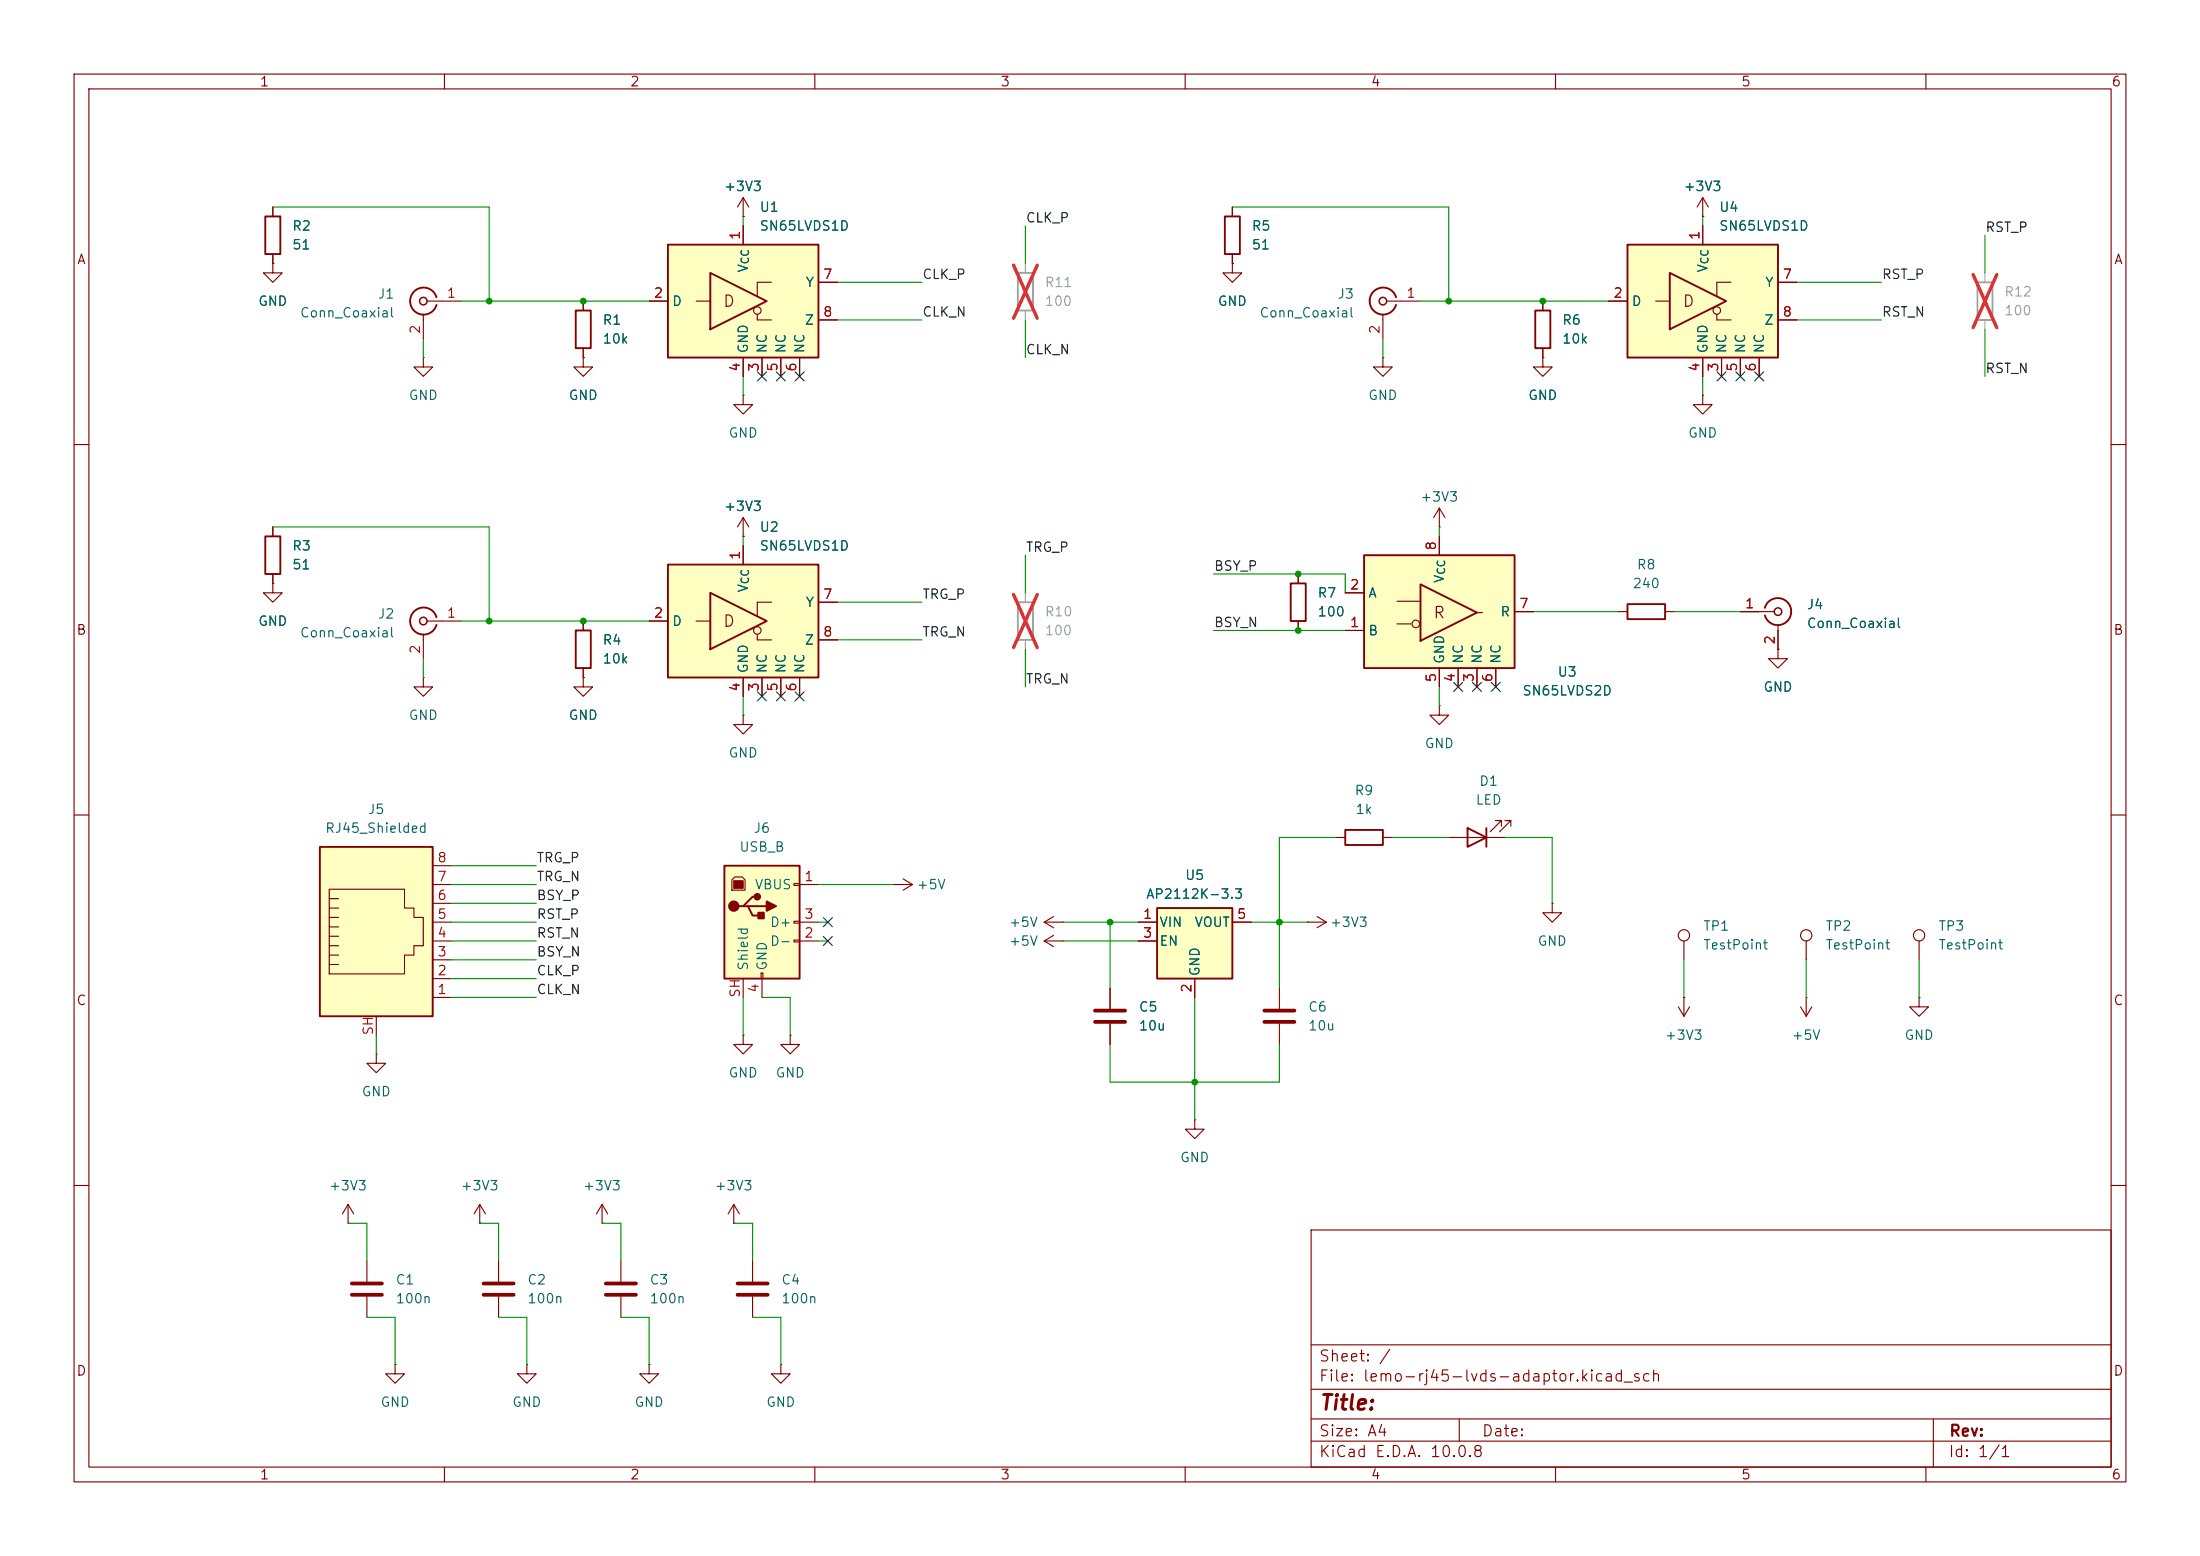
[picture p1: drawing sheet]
<svg xmlns="http://www.w3.org/2000/svg" width="297mm" height="210mm" viewBox="0 0 297 210" stroke-linecap="round" stroke-linejoin="round" font-family="sans-serif">
<g fill="none" stroke="#840000" stroke-width=".15">
<path d="M10 10h277v190h-277zM12 12h273v186h-273zM60 10v2M110 10v2M160 10v2M210 10v2M260 10v2M166.4 27.9v1.3M166.4 34.3v1.3M229.9 29.2h.1M229.9 26.7l-.8 1.2M229.9 26.7l.7 1.2"/>
<path d="M229.9 26.7v2.5M78.7 48.3v1.2h1.3l-1.3 1.3-1.2-1.3h1.2M78.7 48.3h.1M78.7 40.6v1.3M78.7 47v1.3M100.3 53.3v1.3h1.3l-1.3 1.3-1.2-1.3h1.2M100.3 53.3h.1M10 60h2M36.8 78.7v1.3h1.3l-1.3 1.3-1.2-1.3h1.2M36.8 78.7h.1M36.8 71.1v1.3M36.8 77.5v1.2"/>
<path d="M100.3 72.4h.1M100.3 69.9l-.7 1.2M100.3 69.9l.8 1.2M100.3 69.9v2.5M285 60h2M57.1 91.4v1.3h1.3l-1.3 1.3-1.2-1.3h1.2M57.1 91.4h.1M100.3 96.5v1.3h1.3l-1.3 1.3-1.2-1.3h1.2M100.3 96.5h.1M10 110h2M285 110h2M100.3 139.7v1.3h1.3l-1.3 1.2-1.2-1.2h1.2"/>
<path d="M100.3 139.7h.1M106.7 139.7v1.3h1.2l-1.2 1.2-1.3-1.2h1.3M106.7 139.7h.1M10 160h2M64.8 165.1h.1M64.8 162.6l-.8 1.2M64.8 162.6l.7 1.2M64.8 162.6v2.5M81.3 165.1h.1M81.3 162.6l-.8 1.2M81.3 162.6l.7 1.2M81.3 162.6v2.5"/>
<path d="M177 166h108v32h-108zM285 160h2M60 198v2M110 198v2M160 198v2M177 194.5h108M177 191.5h108M177 187.5h108M177 181.5h108M197 191.5v3M210 198v2M260 198v2"/>
<path d="M261 191.5v6.5"/>
</g>
<path d="M165.4 29.2h2v5.1h-2zM77.7 41.9h2.1v5.1h-2.1zM35.8 72.4h2v5.1h-2z" fill="none" stroke="#840000" stroke-width=".25"/>
<path d="M219.7 33h20.3v15.3h-20.3z" fill="#ffffc2"/>
<path d="M219.7 33h20.3v15.3h-20.3zM225.4 36.8l7.6 3.8-7.6 3.9z" fill="none" stroke="#840000" stroke-width=".25"/>
<g fill="none" stroke="#840000" stroke-width=".15">
<path d="M229.9 30.5v2.5M233.7 38.1h-1.9v1.9M240 38.1h2.6M217.2 40.6h2.5M223.5 40.6h1.9M229.9 48.3v2.5M231.8 42.4v.8h1.9M232.4 48.3v2.5M234.9 48.3v2.5M237.5 48.3v2.5M240 43.2h2.6"/>
<circle cx="231.8" cy="41.9" r=".51"/>
</g>
<path d="M97.8 116.8h10.1v15.3h-10.1z" fill="#ffffc2"/>
<path d="M35.8 29.2h2v5.1h-2zM58.9 40.1a1.81 1.81 0 0 0-2.8-.9 1.81 1.81 0 0 0 0 2.9 1.81 1.81 0 0 0 2.8-1M58.9 83.3a1.81 1.81 0 0 0-2.8-1 1.81 1.81 0 0 0 0 3 1.81 1.81 0 0 0 2.8-1M97.8 116.8h10.1v15.3h-10.1zM100.3 122.3h.7l.6 1.3h1.3M101 122.3h2.5M102.2 121h-.6l-1.3 1.3h-.6" fill="none" stroke="#840000" stroke-width=".25"/>
<g fill="none" stroke="#840000" stroke-width=".15">
<path d="M36.8 35.6v1.2h1.3l-1.3 1.3-1.2-1.3h1.2M36.8 35.6h.1M36.8 27.9v1.3M36.8 34.3v1.3M57.1 48.3v1.2h1.3l-1.3 1.3-1.2-1.3h1.2M57.1 48.3h.1M57.1 42.4v3.3M57.7 40.6h4.5M194.3 71.1h.1M194.3 68.6l-.8 1.3M194.3 68.6l.8 1.3M194.3 68.6v2.5"/>
<path d="M57.1 85.6v3.3M57.7 83.8h4.5M98.8 118.7l.4-.3h1l.4 .3v1.4h-1.8zM107.2 119.3h.7v.2h-.7zM107.9 119.4h2.6M120.6 119.4h.1M120.6 119.4h2.6M121.9 118.6l1.3 .8M123.2 119.4l-1.3 .7M100.3 132.1v2.5M102.7 131.3h.3v.8h-.3zM102.9 132.1v2.5"/>
<path d="M107.2 124.3h.7v.3h-.7zM107.2 126.9h.7v.2h-.7zM107.9 127h2.6M107.9 124.5h2.6M50.8 142.2v1.3h1.3l-1.3 1.3-1.3-1.3h1.3M50.8 142.2h.1"/>
</g>
<path d="M99.1 118.9h1.2v1h-1.2z" fill="#840000" stroke="#840000" stroke-width=".15"/>
<g fill="#840000" stroke="#840000" stroke-width=".25">
<path d="M102.4 123.2h.7v.8h-.7z"/>
<path d="M103.5 121.7l1.3 .6-1.3 .6z"/>
<circle cx="99.1" cy="122.3" r=".63"/>
<circle cx="102.2" cy="121" r=".38"/>
</g>
<g fill="none" stroke="#840000" stroke-width=".2">
<circle cx="57.2" cy="40.6" r=".51"/>
<circle cx="57.2" cy="83.8" r=".51"/>
</g>
<path d="M137.4 36.8h2v5.1h-2zM137.4 81.3h2v5.1h-2z" fill="none" stroke="#a1a1a1" stroke-width=".25"/>
<path d="M138.4 35.6v1.2M138.4 41.9v1.3M138.4 80v1.3M138.4 86.4v1.2" fill="none" stroke="#a1a1a1" stroke-width=".15"/>
<path d="M136.8 35.8l3.2 7.2M140 35.8l-3.2 7.2M136.8 80.2l3.2 7.2M140 80.2l-3.2 7.2" fill="none" stroke="#e12e31" stroke-width=".46"/>
<path d="M90.2 33h20.3v15.3h-20.3z" fill="#ffffc2"/>
<path d="M90.2 33h20.3v15.3h-20.3zM95.9 36.8l7.6 3.8-7.6 3.9zM174.2 78.7h2.1v5.1h-2.1zM77.7 85.1h2.1v5.1h-2.1z" fill="none" stroke="#840000" stroke-width=".25"/>
<g fill="none" stroke="#840000" stroke-width=".15">
<path d="M100.3 29.2h.1M100.3 26.7v2.5M100.3 30.5v2.5M100.3 26.7l-.7 1.2M100.3 26.7l.8 1.2M104.1 38.1h-1.9v1.9M110.5 38.1h2.5M87.6 40.6h2.6M94 40.6h1.9M100.3 48.3v2.5M102.2 42.4v.8h1.9M102.9 48.3v2.5"/>
<path d="M105.4 48.3v2.5M107.9 48.3v2.5M110.5 43.2h2.5M208.3 48.3v1.2h1.2l-1.2 1.3-1.3-1.3h1.3M208.3 48.3h.1M175.3 77.5v1.2M78.7 91.4v1.3h1.3l-1.3 1.3-1.2-1.3h1.2M78.7 91.4h.1M78.7 83.8v1.3M78.7 90.2v1.2M175.3 83.8v1.3M240 87.6v1.3h1.3l-1.3 1.3-1.2-1.3h1.2"/>
<path d="M240 87.6h.1M209.5 121.9v1.3h1.3l-1.3 1.3-1.2-1.3h1.2M209.5 121.9h.1M226.6 135.9l.7 1.3M227.3 134.6h.1M227.3 127v2.5M227.3 134.6v2.6M228.1 135.9l-.8 1.3M259.1 134.6v1.3h1.2l-1.2 1.3-1.3-1.3h1.3M259.1 134.6h.1M259.1 127v2.5M47 165.1h.1"/>
<path d="M47 162.6l-.8 1.2M47 162.6l.8 1.2M47 162.6v2.5"/>
<circle cx="102.2" cy="41.9" r=".51"/>
<circle cx="227.3" cy="126.2" r=".76"/>
<circle cx="259.1" cy="126.2" r=".76"/>
</g>
<path d="M267 38.1h2v5.1h-2z" fill="none" stroke="#a1a1a1" stroke-width=".25"/>
<path d="M268 36.8v1.3M268 43.2v1.3" fill="none" stroke="#a1a1a1" stroke-width=".15"/>
<path d="M266.4 37.1l3.2 7.1M269.6 37.1l-3.2 7.1" fill="none" stroke="#e12e31" stroke-width=".46"/>
<path d="M184.1 74.9h20.4v15.3h-20.4z" fill="#ffffc2"/>
<path d="M188.5 40.1a1.81 1.81 0 0 0-2.8-1 1.81 1.81 0 0 0 0 3 1.81 1.81 0 0 0 2.8-1M207.3 41.9h2v5.1h-2zM184.1 74.9h20.4v15.3h-20.4zM191.8 78.9l7.6 3.8-7.6 3.8zM219.7 81.5h5.1v2.1h-5.1zM238.3 82a1.81 1.81 0 0 1 2.7-1 1.81 1.81 0 0 1 .1 3 1.81 1.81 0 0 1-2.8-.9" fill="none" stroke="#840000" stroke-width=".25"/>
<g fill="none" stroke="#840000" stroke-width=".15">
<path d="M166.4 35.6v1.2h1.2l-1.2 1.3-1.3-1.3h1.3M166.4 35.6h.1M186.7 48.3v1.2h1.3l-1.3 1.3-1.3-1.3h1.3M186.7 48.3h.1M186.7 42.4v3.3M187.2 40.6h4.6M208.3 40.6v1.3M208.3 47v1.3M229.9 53.3v1.3h1.2l-1.2 1.3-1.3-1.3h1.3M229.9 53.3h.1M194.3 72.4v2.5M181.6 85.1h2.5"/>
<path d="M181.6 80h2.5M188.6 81.2h3M188.6 84.2h1.9M194.3 90.2v2.5M196.8 90.2v2.5M199.4 82.7h.8M199.4 90.2v2.5M201.9 90.2v2.5M204.5 82.6h2.5M218.4 82.6h1.3M224.8 82.6h1.3M234.9 82.6h4.6"/>
<path d="M240 84.3v3.3M243.1 135.9l.7 1.3M243.8 134.6h.1M243.8 127v2.5M243.8 134.6v2.6M244.6 135.9l-.8 1.3M83.8 170.2v2.8M83.8 175v2.8M99.1 165.1h.1M99.1 162.6l-.8 1.2M99.1 162.6l.7 1.2M99.1 162.6v2.5"/>
<path d="M101.6 170.2v2.8M101.6 175v2.8M71.1 184.2v1.2h1.3l-1.3 1.3-1.3-1.3h1.3M71.1 184.2h.1M105.4 184.2v1.2h1.3l-1.3 1.3-1.3-1.3h1.3M105.4 184.2h.1"/>
<circle cx="191.1" cy="84.2" r=".51"/>
<circle cx="243.8" cy="126.2" r=".76"/>
</g>
<path d="M81.8 173.2h4.1M81.8 174.8h4.1M99.6 173.2h4M99.6 174.8h4" fill="none" stroke="#840000" stroke-width=".51"/>
<g fill="none" stroke="#840000" stroke-width=".2">
<circle cx="186.7" cy="40.6" r=".51"/>
<circle cx="240" cy="82.6" r=".51"/>
</g>
<path d="M43.2 114.3h15.2v22.9h-15.2z" fill="#ffffc2"/>
<g fill="none" stroke="#840000" stroke-width=".15">
<path d="M58.4 119.4h2.6M58.4 116.8h2.6M180.3 113h1.3M186.7 113h1.3M195.6 113h7.6M202.7 111.5v-.8h-.8h.8l-1.5 1.6M204 111.5v-.8h-.8h.8l-1.6 1.6M44.4 125.1h1.3M44.4 126.4h1.3M44.4 127.6h1.3M44.4 128.9h1.3M44.4 130.2h1.3"/>
<path d="M44.4 120h10.2v2.6h1.3v1.2h1.2v3.8h-1.2v1.3h-1.3v2.5h-10.2zM44.4 123.8h1.3M44.4 121.3h1.3M44.4 122.6h1.3M50.8 137.2v2.5M58.4 134.6h2.6M58.4 132.1h2.6M58.4 129.5h2.6M58.4 127h2.6M58.4 124.5h2.6M58.4 121.9h2.6M172.7 133.4v2.7"/>
<path d="M172.7 138.2v2.8M176.5 124.5h.1M176.5 124.5h2.6M177.8 123.7l1.3 .8M179.1 124.5l-1.3 .7M49.5 170.2v2.8M49.5 175v2.8M67.3 170.2v2.8M67.3 175v2.8M53.3 184.2v1.2h1.3l-1.3 1.3-1.2-1.3h1.2M53.3 184.2h.1M87.6 184.2v1.2h1.3l-1.3 1.3-1.2-1.3h1.2"/>
<path d="M87.6 184.2h.1"/>
</g>
<path d="M43.2 114.3h15.2v22.9h-15.2zM181.6 112h5.1v2h-5.1zM198.1 111.8l2.6 1.2-2.6 1.3zM200.7 111.8v2.5" fill="none" stroke="#840000" stroke-width=".25"/>
<path d="M170.7 136.4h4.1M170.7 137.9h4.1M47.5 173.2h4.1M47.5 174.8h4.1M65.3 173.2h4M65.3 174.8h4" fill="none" stroke="#840000" stroke-width=".51"/>
<path d="M156.2 122.6h10.2v9.5h-10.2z" fill="#ffffc2"/>
<path d="M156.2 122.6h10.2v9.5h-10.2z" fill="none" stroke="#840000" stroke-width=".25"/>
<g fill="none" stroke="#840000" stroke-width=".15">
<path d="M194.3 95.3v1.2h1.3l-1.3 1.3-1.3-1.3h1.3M194.3 95.3h.1M141 124.5h2.5M141 127h2.5M141 127l1.2 .8M141 124.5l1.2 .7M142.2 126.2l-1.2 .8M142.2 123.7l-1.2 .8M143.5 127h.1M143.5 124.5h.1M149.9 133.4v2.7M149.9 138.2v2.8"/>
<path d="M153.7 124.5h2.5M153.7 127h2.5M161.3 132.1v2.5M166.4 124.5h2.5M161.3 151.1v1.3h1.3l-1.3 1.3-1.3-1.3h1.3M161.3 151.1h.1"/>
</g>
<path d="M147.8 136.4h4.1M147.8 137.9h4.1" fill="none" stroke="#840000" stroke-width=".51"/>
<path d="M90.2 76.2h20.3v15.2h-20.3z" fill="#ffffc2"/>
<path d="M90.2 76.2h20.3v15.2h-20.3zM95.9 80l7.6 3.8-7.6 3.8z" fill="none" stroke="#840000" stroke-width=".25"/>
<g fill="none" stroke="#840000" stroke-width=".15">
<path d="M36.8 35.6h.1M36.8 27.9v1.3M36.8 34.3v1.3M100.3 29.2h.1M100.3 30.5v2.5M110.5 38.1h2.5M166.4 35.6h.1M166.4 27.9v1.3M166.4 34.3v1.3M229.9 29.2h.1M229.9 30.5v2.5M240 38.1h2.6"/>
<path d="M78.7 48.3h.1M78.7 40.6v1.3M78.7 47v1.3M87.6 40.6h2.6M100.3 48.3v2.5M102.9 48.3v2.5M105.4 48.3v2.5M107.9 48.3v2.5M110.5 43.2h2.5M208.3 48.3h.1M208.3 40.6v1.3M208.3 47v1.3"/>
<path d="M217.2 40.6h2.5M229.9 48.3v2.5M232.4 48.3v2.5M234.9 48.3v2.5M237.5 48.3v2.5M240 43.2h2.6M36.8 78.7h.1M36.8 71.1v1.3M36.8 77.5v1.2M100.3 72.4h.1M100.3 73.7v2.5M175.3 77.5v1.2"/>
<path d="M194.3 72.4v2.5M78.7 91.4h.1M78.7 83.8v1.3M78.7 90.2v1.2M87.6 83.8h2.6M94 83.8h1.9M100.3 91.4v2.6M102.2 85.6v.8h1.9M102.9 91.4v2.6M104.1 81.3h-1.9v1.9M105.4 91.4v2.6M107.9 91.4v2.6"/>
<path d="M110.5 86.4h2.5M110.5 81.3h2.5M175.3 83.8v1.3M181.6 85.1h2.5M181.6 80h2.5M194.3 90.2v2.5M196.8 90.2v2.5M199.4 90.2v2.5M201.9 90.2v2.5M204.5 82.6h2.5M234.9 82.6h2.6M240 87.6h.1"/>
<path d="M240 85.1v2.5M149.9 133.4v2.7M149.9 138.2v2.8M153.7 124.5h2.5M153.7 127h2.5M161.3 132.1v2.5M166.4 124.5h2.5"/>
<circle cx="102.2" cy="85.1" r=".51"/>
</g>
<g fill="none" stroke="#009600" stroke-width=".15">
<path d="M36.8 27.9h29.2v12.7M100.3 29.2v1.3M113 38.1h11.5M138.4 30.5v5.1M166.4 27.9h29.2v12.7M229.9 29.2v1.3M242.6 38.1h11.4M268 31.8v5M57.1 45.7v2.6M62.2 40.6h25.4M100.3 50.8v2.5M113 43.2h11.5"/>
<path d="M138.4 43.2v5.1M186.7 45.7v2.6M191.8 40.6h25.4M229.9 50.8v2.5M242.6 43.2h11.4M268 44.5v6.3M36.8 71.1h29.2v12.7M100.3 72.4v1.3M138.4 74.9v5.1M163.8 77.5h17.8v2.5M194.3 71.1v1.3M57.1 88.9v2.5"/>
<path d="M62.2 83.8h25.4M100.3 94v2.5M113 81.3h11.5M113 86.4h11.5M138.4 87.6v5.1M163.8 85.1h17.8M194.3 92.7v2.6M207 82.6h11.4M226.1 82.6h8.8M61 119.4h11.4M61 116.8h11.4M110.5 119.4h10.1"/>
<path d="M180.3 113h-7.6v20.4M188 113h7.6M203.2 113h6.3v8.9M50.8 139.7v2.5M61 129.5h11.4M61 121.9h11.4M61 132.1h11.4M61 124.5h11.4M61 127h11.4M61 134.6h11.4M100.3 134.6v5.1M102.9 134.6h3.8v5.1"/>
<path d="M110.5 124.5h1.3M110.5 127h1.3M143.5 124.5h10.2M143.5 127h10.2M149.9 124.5v8.9M161.3 134.6v16.5M168.9 124.5h7.6M227.3 129.5v5.1M243.8 129.5v5.1M259.1 129.5v5.1M149.9 141v5.1h22.8v-5.1M47 165.1h2.5v5.1"/>
<path d="M49.5 177.8h3.8v6.4M64.8 165.1h2.5v5.1M67.3 177.8h3.8v6.4M81.3 165.1h2.5v5.1M83.8 177.8h3.8v6.4M99.1 165.1h2.5v5.1M101.6 177.8h3.8v6.4"/>
</g>
<g fill="none" stroke="#000084" stroke-width=".15">
<path d="M102.3 50.2l1.2 1.2M103.5 50.2l-1.2 1.2M104.8 50.2l1.2 1.2M106 50.2l-1.2 1.2M107.3 50.2l1.3 1.2M108.6 50.2l-1.3 1.2M231.8 50.2l1.2 1.2M233 50.2l-1.2 1.2M234.3 50.2l1.3 1.2M235.6 50.2l-1.3 1.2M236.9 50.2l1.2 1.2M238.1 50.2l-1.2 1.2"/>
<path d="M102.3 93.4l1.2 1.2M103.5 93.4l-1.2 1.2M104.8 93.4l1.2 1.2M106 93.4l-1.2 1.2M107.3 93.4l1.3 1.2M108.6 93.4l-1.3 1.2M196.2 92.1l1.3 1.2M197.5 92.1l-1.3 1.2M198.8 92.1l1.2 1.2M200 92.1l-1.2 1.2M201.3 92.1l1.2 1.2M202.5 92.1l-1.2 1.2"/>
<path d="M111.2 126.4l1.2 1.2M111.2 123.9l1.2 1.2M112.4 126.4l-1.2 1.2M112.4 123.9l-1.2 1.2"/>
</g>
<g fill="#009600">
<circle cx="78.7" cy="40.6" r=".46"/>
<circle cx="78.7" cy="83.8" r=".46"/>
<circle cx="66" cy="40.6" r=".46"/>
<circle cx="66" cy="83.8" r=".46"/>
<circle cx="195.6" cy="40.6" r=".46"/>
<circle cx="208.3" cy="40.6" r=".46"/>
<circle cx="172.7" cy="124.5" r=".46"/>
<circle cx="149.9" cy="124.5" r=".46"/>
<circle cx="161.3" cy="146.1" r=".46"/>
<circle cx="175.3" cy="85.1" r=".46"/>
<circle cx="175.3" cy="77.5" r=".46"/>
</g>
<text font-size="2" fill="#840000" x="178" y="190.8">Title:</text>
<g font-size="1.5" fill="#840000">
<text x="97.5" y="41.8">D</text>
<text x="227.1" y="41.8">D</text>
<text x="193.4" y="83.8">R</text>
<text x="97.5" y="85">D</text>
<text x="178" y="184.1">Sheet: /</text>
<text x="178" y="186.8">File: lemo-rj45-lvds-adaptor.kicad_sch</text>
<text x="178" y="197">KiCad E.D.A. 10.0.8</text>
<text x="178" y="194.2">Size: A4</text>
<text x="200" y="194.2">Date:</text>
<text x="263" y="197">Id: 1/1</text>
<text x="263" y="194.2">Rev:</text>
</g>
<g font-size="1.3" fill="#840000">
<text x="35" y="12">1</text>
<text x="85" y="12">2</text>
<text x="135" y="12">3</text>
<text x="185" y="12">4</text>
<text x="235" y="12">5</text>
<text x="285" y="12">6</text>
<text x="10.3" y="36">A</text>
<text x="285.3" y="36">A</text>
<text x="10.2" y="86">B</text>
<text x="285.2" y="86">B</text>
<text x="10.2" y="136">C</text>
<text x="285.2" y="136">C</text>
<text x="10.2" y="186">D</text>
<text x="285.2" y="186">D</text>
<text x="35" y="200">1</text>
<text x="85" y="200">2</text>
<text x="135" y="200">3</text>
<text x="185" y="200">4</text>
<text x="235" y="200">5</text>
<text x="285" y="200">6</text>
</g>
<g font-size="1.3" fill="#006464">
<text x="97.7" y="26.1">+3V3</text>
<text x="102.5" y="28.9">U1</text>
<text x="227.2" y="26.1">+3V3</text>
<text x="232" y="28.9">U4</text>
<text x="39.4" y="31.4">R2</text>
<text x="39.4" y="34">51</text>
<text x="102.5" y="31.4">SN65LVDS1D</text>
<text x="168.9" y="31.4">R5</text>
<text x="168.9" y="34">51</text>
<text x="232" y="31.4">SN65LVDS1D</text>
<text x="34.8" y="41.6">GND</text>
<text x="50.9" y="40.6">J1</text>
<text x="90.7" y="41.6">D</text>
<text x="101.3" y="36.9" transform="rotate(-90 101.3 36.9)">V</text>
<text x="108.7" y="39.1">Y</text>
<text x="164.3" y="41.6">GND</text>
<text x="180.5" y="40.6">J3</text>
<text x="220.2" y="41.6">D</text>
<text x="230.8" y="36.9" transform="rotate(-90 230.8 36.9)">V</text>
<text x="238.2" y="39.1">Y</text>
<text x="40.4" y="43.2">Conn_Coaxial</text>
<text x="81.3" y="44.1">R1</text>
<text x="81.3" y="46.7">10k</text>
<text x="101.3" y="47.8" transform="rotate(-90 101.3 47.8)">GND</text>
<text x="103.8" y="47.8" transform="rotate(-90 103.8 47.8)">NC</text>
<text x="106.4" y="47.8" transform="rotate(-90 106.4 47.8)">NC</text>
<text x="108.5" y="44.1">Z</text>
<text x="108.9" y="47.8" transform="rotate(-90 108.9 47.8)">NC</text>
<text x="169.9" y="43.2">Conn_Coaxial</text>
<text x="210.8" y="44.1">R6</text>
<text x="210.8" y="46.7">10k</text>
<text x="230.8" y="47.8" transform="rotate(-90 230.8 47.8)">GND</text>
<text x="233.4" y="47.8" transform="rotate(-90 233.4 47.8)">NC</text>
<text x="235.9" y="47.8" transform="rotate(-90 235.9 47.8)">NC</text>
<text x="238.1" y="44.1">Z</text>
<text x="238.5" y="47.8" transform="rotate(-90 238.5 47.8)">NC</text>
<text x="55.1" y="54.3">GND</text>
<text x="76.7" y="54.3">GND</text>
<text x="98.3" y="59.4">GND</text>
<text x="184.6" y="54.3">GND</text>
<text x="206.2" y="54.3">GND</text>
<text x="227.8" y="59.4">GND</text>
<text x="97.7" y="69.3">+3V3</text>
<text x="191.6" y="68">+3V3</text>
<text x="39.4" y="74.6">R3</text>
<text x="39.4" y="77.2">51</text>
<text x="102.5" y="72.1">U2</text>
<text x="102.5" y="74.6">SN65LVDS1D</text>
<text x="220.9" y="77.2">R8</text>
<text x="50.9" y="83.8">J2</text>
<text x="101.3" y="80.1" transform="rotate(-90 101.3 80.1)">V</text>
<text x="108.7" y="82.2">Y</text>
<text x="177.8" y="81">R7</text>
<text x="177.8" y="83.5">100</text>
<text x="184.6" y="81">A</text>
<text x="195.3" y="78.8" transform="rotate(-90 195.3 78.8)">V</text>
<text x="202.5" y="83.5">R</text>
<text x="220.3" y="79.7">240</text>
<text x="243.8" y="82.5">J4</text>
<text x="34.8" y="84.8">GND</text>
<text x="40.4" y="86.3">Conn_Coaxial</text>
<text x="81.3" y="87.3">R4</text>
<text x="81.3" y="89.9">10k</text>
<text x="90.7" y="84.8">D</text>
<text x="108.5" y="87.3">Z</text>
<text x="184.6" y="86.1">B</text>
<text x="195.3" y="89.7" transform="rotate(-90 195.3 89.7)">GND</text>
<text x="197.8" y="89.7" transform="rotate(-90 197.8 89.7)">NC</text>
<text x="200.4" y="89.7" transform="rotate(-90 200.4 89.7)">NC</text>
<text x="202.9" y="89.7" transform="rotate(-90 202.9 89.7)">NC</text>
<text x="243.8" y="85.1">Conn_Coaxial</text>
<text x="101.3" y="91" transform="rotate(-90 101.3 91)">GND</text>
<text x="103.8" y="91" transform="rotate(-90 103.8 91)">NC</text>
<text x="106.4" y="91" transform="rotate(-90 106.4 91)">NC</text>
<text x="108.9" y="91" transform="rotate(-90 108.9 91)">NC</text>
<text x="205.4" y="94.2">SN65LVDS2D</text>
<text x="210.2" y="91.6">U3</text>
<text x="238" y="93.7">GND</text>
<text x="55.1" y="97.5">GND</text>
<text x="76.7" y="97.5">GND</text>
<text x="192.2" y="101.3">GND</text>
<text x="98.3" y="102.6">GND</text>
<text x="182.8" y="107.6">R9</text>
<text x="199.6" y="106.4">D1</text>
<text x="43.8" y="112.7">RJ45_Shielded</text>
<text x="49.6" y="110.2">J5</text>
<text x="101.7" y="112.7">J6</text>
<text x="182.9" y="110.2">1k</text>
<text x="199.1" y="108.9">LED</text>
<text x="99.7" y="115.3">USB_B</text>
<text x="159.9" y="119.1">U5</text>
<text x="101.8" y="120.3">VBUS</text>
<text x="103.9" y="125.4">D+</text>
<text x="123.7" y="120.3">+5V</text>
<text x="136.1" y="125.4">+5V</text>
<text x="154.6" y="121.6">AP2112K-3.3</text>
<text x="156.4" y="125.4">VIN</text>
<text x="161.2" y="125.4">VOUT</text>
<text x="179.5" y="125.4">+3V3</text>
<text x="229.9" y="125.9">TP1</text>
<text x="246.4" y="125.9">TP2</text>
<text x="261.6" y="125.9">TP3</text>
<text x="101.3" y="131.1" transform="rotate(-90 101.3 131.1)">Shield</text>
<text x="103.8" y="131.1" transform="rotate(-90 103.8 131.1)">GND</text>
<text x="103.9" y="128">D-</text>
<text x="136.1" y="128">+5V</text>
<text x="156.4" y="128">EN</text>
<text x="162.3" y="131.9" transform="rotate(-90 162.3 131.9)">GND</text>
<text x="207.5" y="128">GND</text>
<text x="229.9" y="128.5">TestPoint</text>
<text x="246.4" y="128.5">TestPoint</text>
<text x="261.6" y="128.5">TestPoint</text>
<text x="153.7" y="136.9">C5</text>
<text x="176.5" y="136.9">C6</text>
<text x="153.7" y="139.4">10u</text>
<text x="176.5" y="139.4">10u</text>
<text x="224.7" y="140.7">+3V3</text>
<text x="241.8" y="140.7">+5V</text>
<text x="257" y="140.7">GND</text>
<text x="48.7" y="148.3">GND</text>
<text x="98.3" y="145.7">GND</text>
<text x="104.6" y="145.7">GND</text>
<text x="44.3" y="161">+3V3</text>
<text x="62.1" y="161">+3V3</text>
<text x="78.6" y="161">+3V3</text>
<text x="96.4" y="161">+3V3</text>
<text x="159.2" y="157.2">GND</text>
<text x="53.3" y="173.7">C1</text>
<text x="71.1" y="173.7">C2</text>
<text x="87.6" y="173.7">C3</text>
<text x="105.4" y="173.7">C4</text>
<text x="53.3" y="176.2">100n</text>
<text x="71.1" y="176.2">100n</text>
<text x="87.6" y="176.2">100n</text>
<text x="105.4" y="176.2">100n</text>
<text x="51.3" y="190.2">GND</text>
<text x="69.1" y="190.2">GND</text>
<text x="85.6" y="190.2">GND</text>
<text x="103.3" y="190.2">GND</text>
</g>
<g font-size="1.3" fill="#a90000">
<text x="100.2" y="32.5" transform="rotate(-90 100.2 32.5)">1</text>
<text x="229.7" y="32.5" transform="rotate(-90 229.7 32.5)">1</text>
<text x="60.2" y="40.5">1</text>
<text x="88.2" y="40.5">2</text>
<text x="111" y="38">7</text>
<text x="189.8" y="40.5">1</text>
<text x="217.7" y="40.5">2</text>
<text x="240.6" y="38">7</text>
<text x="57" y="45.2" transform="rotate(-90 57 45.2)">2</text>
<text x="111" y="43">8</text>
<text x="186.6" y="45.2" transform="rotate(-90 186.6 45.2)">2</text>
<text x="240.6" y="43">8</text>
<text x="100.2" y="50.3" transform="rotate(-90 100.2 50.3)">4</text>
<text x="102.7" y="50.3" transform="rotate(-90 102.7 50.3)">3</text>
<text x="105.3" y="50.3" transform="rotate(-90 105.3 50.3)">5</text>
<text x="107.8" y="50.3" transform="rotate(-90 107.8 50.3)">6</text>
<text x="229.7" y="50.3" transform="rotate(-90 229.7 50.3)">4</text>
<text x="232.3" y="50.3" transform="rotate(-90 232.3 50.3)">3</text>
<text x="234.8" y="50.3" transform="rotate(-90 234.8 50.3)">5</text>
<text x="237.4" y="50.3" transform="rotate(-90 237.4 50.3)">6</text>
<text x="100.2" y="75.7" transform="rotate(-90 100.2 75.7)">1</text>
<text x="194.2" y="74.4" transform="rotate(-90 194.2 74.4)">8</text>
<text x="60.2" y="83.7">1</text>
<text x="88.2" y="83.7">2</text>
<text x="111" y="81.1">7</text>
<text x="182.1" y="79.9">2</text>
<text x="205" y="82.4">7</text>
<text x="235.5" y="82.4">1</text>
<text x="57" y="88.4" transform="rotate(-90 57 88.4)">2</text>
<text x="111" y="86.2">8</text>
<text x="182.1" y="85">1</text>
<text x="239.9" y="87.1" transform="rotate(-90 239.9 87.1)">2</text>
<text x="100.2" y="93.4" transform="rotate(-90 100.2 93.4)">4</text>
<text x="102.7" y="93.4" transform="rotate(-90 102.7 93.4)">3</text>
<text x="105.3" y="93.4" transform="rotate(-90 105.3 93.4)">5</text>
<text x="107.8" y="93.4" transform="rotate(-90 107.8 93.4)">6</text>
<text x="194.2" y="92.2" transform="rotate(-90 194.2 92.2)">5</text>
<text x="196.7" y="92.2" transform="rotate(-90 196.7 92.2)">4</text>
<text x="199.3" y="92.2" transform="rotate(-90 199.3 92.2)">3</text>
<text x="201.8" y="92.2" transform="rotate(-90 201.8 92.2)">6</text>
<text x="59" y="119.2">7</text>
<text x="59" y="116.7">8</text>
<text x="108.5" y="119.2">1</text>
<text x="59" y="124.3">5</text>
<text x="59" y="121.8">6</text>
<text x="108.5" y="124.3">3</text>
<text x="154.2" y="124.3">1</text>
<text x="166.9" y="124.3">5</text>
<text x="59" y="131.9">2</text>
<text x="59" y="129.4">3</text>
<text x="59" y="126.9">4</text>
<text x="108.5" y="126.9">2</text>
<text x="154.2" y="126.9">3</text>
<text x="59" y="134.5">1</text>
<text x="100.2" y="134.7" transform="rotate(-90 100.2 134.7)">SH</text>
<text x="102.7" y="134.1" transform="rotate(-90 102.7 134.1)">4</text>
<text x="161.2" y="134.1" transform="rotate(-90 161.2 134.1)">2</text>
<text x="50.7" y="139.8" transform="rotate(-90 50.7 139.8)">SH</text>
</g>
<g font-size="1.3" fill="#0f0f0f">
<text x="138.4" y="30.4">CLK_P</text>
<text x="267.9" y="31.6">RST_P</text>
<text x="124.4" y="38">CLK_P</text>
<text x="254" y="38">RST_P</text>
<text x="124.4" y="43.1">CLK_N</text>
<text x="254" y="43.1">RST_N</text>
<text x="138.4" y="48.1">CLK_N</text>
<text x="267.9" y="50.7">RST_N</text>
<text x="138.4" y="74.8">TRG_P</text>
<text x="163.8" y="77.3">BSY_P</text>
<text x="124.4" y="81.2">TRG_P</text>
<text x="124.4" y="86.2">TRG_N</text>
<text x="163.8" y="85">BSY_N</text>
<text x="138.4" y="92.6">TRG_N</text>
<text x="72.4" y="119.3">TRG_N</text>
<text x="72.4" y="116.7">TRG_P</text>
<text x="72.4" y="121.8">BSY_P</text>
<text x="72.4" y="124.3">RST_P</text>
<text x="72.4" y="132">CLK_P</text>
<text x="72.4" y="126.9">RST_N</text>
<text x="72.4" y="129.4">BSY_N</text>
<text x="72.4" y="134.5">CLK_N</text>
</g>
<g font-size="1.3" fill="#989898">
<text x="141" y="39.1">R11</text>
<text x="141" y="41.6">100</text>
<text x="270.5" y="40.3">R12</text>
<text x="270.5" y="42.9">100</text>
<text x="141" y="83.5">R10</text>
<text x="141" y="86.1">100</text>
</g>
<g font-size="1" fill="#006464">
<text x="101.4" y="35.8" transform="rotate(-90 101.4 35.8)">CC</text>
<text x="230.9" y="35.8" transform="rotate(-90 230.9 35.8)">CC</text>
<text x="195.3" y="77.7" transform="rotate(-90 195.3 77.7)">CC</text>
<text x="101.4" y="78.9" transform="rotate(-90 101.4 78.9)">CC</text>
</g>
</svg>
